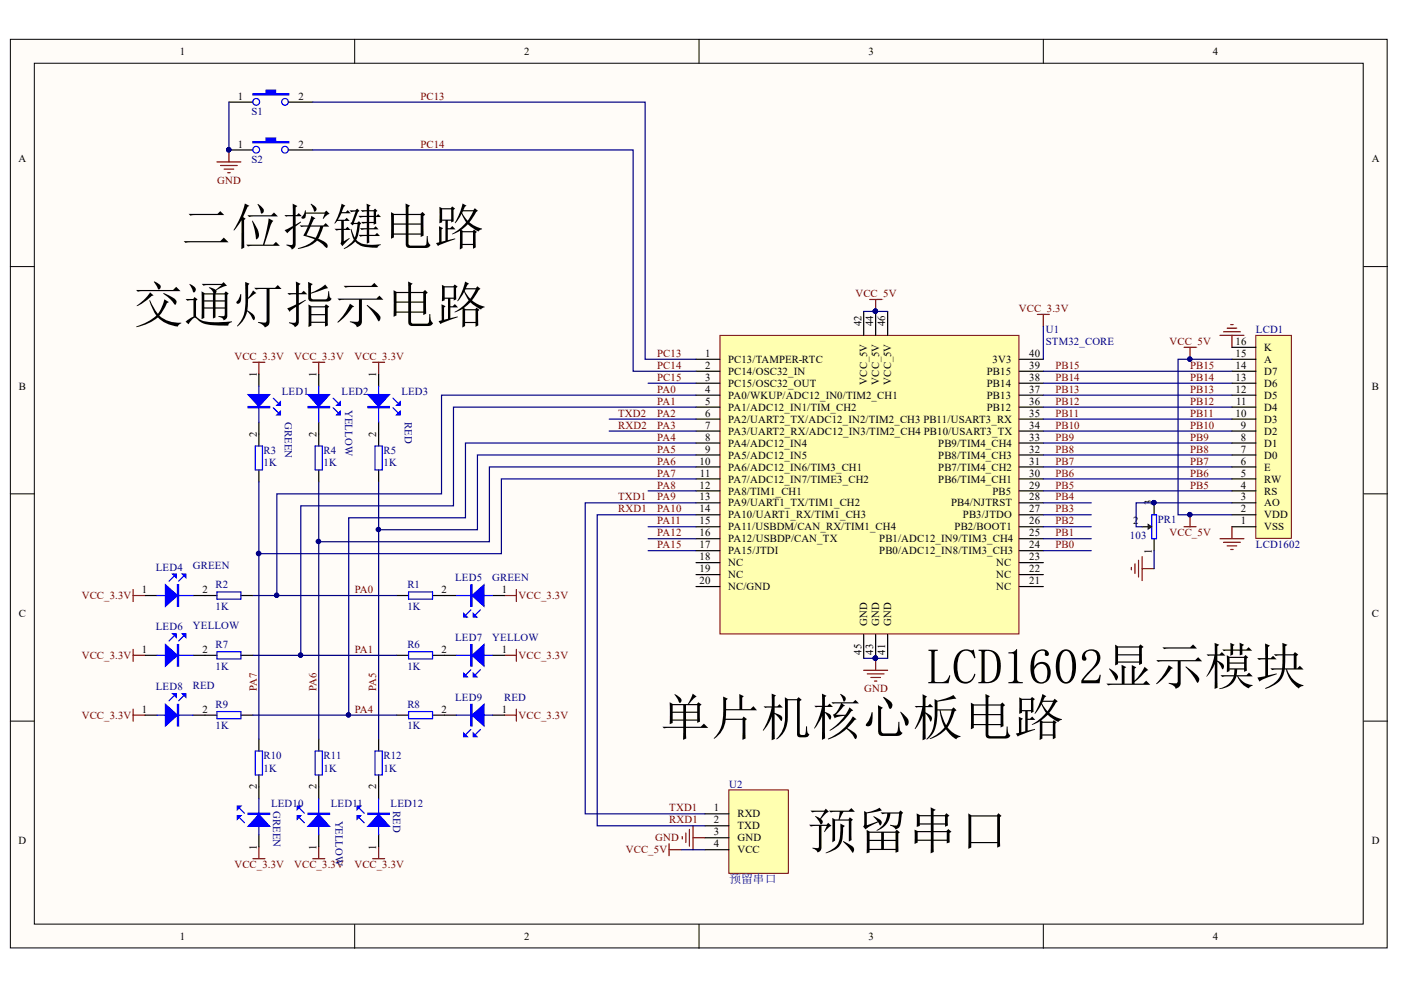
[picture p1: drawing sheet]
<svg xmlns="http://www.w3.org/2000/svg" width="297mm" height="210mm" viewBox="0 0 297 210" stroke-linecap="round" stroke-linejoin="round" font-family="sans-serif">
<g fill="#fffcf8" stroke="#000" stroke-width=".21">
<path d="M2.2 8.3h291.9v192.7h-291.9z"/>
<path d="M7.3 13.4h281.7v182.5h-281.7z"/>
</g>
<path d="M75.2 8.3v5.1M148.2 8.3v5.1M221.2 8.3v5.1M2.2 56.5h5.1M289.1 56.5h5.1M2.2 104.7h5.1M289.1 104.7h5.1M2.2 152.9h5.1M289.1 152.9h5.1M75.2 196v5.1M148.2 196v5.1M221.2 196v5.1" fill="none" stroke="#000" stroke-width=".21"/>
<path d="M184.4 63.5h2.5M185.7 63.5v2.5M219.9 66.7h2.6M221.2 66.7v2.5M185.7 139.6v2.5M183.1 142.1h5.1M183.9 142.9h3.5M184.6 143.6h2.1M185.4 144.4h.5" fill="none" stroke="#800000" stroke-width=".25"/>
<g fill="#000080" stroke="#000080" stroke-width=".21">
<circle cx="185.6" cy="66" r=".46"/>
<circle cx="185.6" cy="139.5" r=".47"/>
</g>
<path d="M152.6 71.1h63.4v63.3h-63.4z" fill="#ffffb0" stroke="#800000" stroke-width=".21"/>
<g fill="none" stroke="#000" stroke-width=".25">
<path d="M48.5 21.7h5.1M147.6 76.2h5M147.6 78.7h5M183.1 66v5.1M185.7 66v5.1M188.2 66v5.1M216.1 76.2h5.1M216.1 78.7h5.1M147.6 81.3h5M147.6 83.8h5M147.6 86.3h5M147.6 88.9h5"/>
<path d="M147.6 91.4h5M147.6 93.9h5M147.6 96.5h5M147.6 99h5M216.1 81.3h5.1M216.1 83.8h5.1M216.1 86.3h5.1M216.1 88.9h5.1M216.1 91.4h5.1M216.1 93.9h5.1M216.1 96.5h5.1M216.1 99h5.1"/>
<path d="M147.6 101.5h5M147.6 116.8h5M147.6 114.2h5M147.6 111.7h5M147.6 104.1h5M147.6 106.6h5M147.6 109.1h5M147.6 119.3h5M216.1 101.5h5.1M216.1 116.8h5.1M216.1 114.2h5.1M216.1 111.7h5.1"/>
<path d="M216.1 104.1h5.1M216.1 106.6h5.1M216.1 109.1h5.1M216.1 119.3h5.1M147.6 121.8h5M147.6 124.4h5M183.1 134.5v5.1M185.7 134.5v5.1M188.2 134.5v5.1M216.1 121.8h5.1M216.1 124.4h5.1"/>
</g>
<g fill="#000080" stroke="#000080" stroke-width=".21">
<circle cx="185.6" cy="139.5" r=".47"/>
<circle cx="185.6" cy="66" r=".46"/>
<circle cx="48.5" cy="31.7" r=".46"/>
</g>
<path d="M46 34.3h5.1M46.8 35.1h3.5M47.5 35.9h2.1M48.3 36.6h.5M48.5 31.8v2.5" fill="none" stroke="#800000" stroke-width=".25"/>
<path d="M53.6 19.9h2.8v-.8h2v.8h2.8v.2h-7.6z" fill-rule="evenodd" fill="#00f"/>
<g fill="none" stroke="#00f" stroke-width=".25">
<path d="M53.6 19.9h2.8v-.8h2v.8h2.8v.2h-7.6z"/>
<circle cx="54.3" cy="21.6" r=".72"/>
<circle cx="60.4" cy="21.6" r=".71"/>
</g>
<path d="M48.5 31.8h5.1M61.2 21.7h5.1" fill="none" stroke="#000" stroke-width=".25"/>
<circle cx="48.5" cy="31.7" r=".46" fill="#000080" stroke="#000080" stroke-width=".21"/>
<path d="M53.6 30h2.8v-.7h2v.7h2.8v.3h-7.6z" fill-rule="evenodd" fill="#00f"/>
<g fill="none" stroke="#00f" stroke-width=".25">
<path d="M53.6 30h2.8v-.7h2v.7h2.8v.3h-7.6z"/>
<circle cx="54.3" cy="31.7" r=".72"/>
<circle cx="60.4" cy="31.7" r=".71"/>
</g>
<path d="M61.2 31.8h5.1" fill="none" stroke="#000" stroke-width=".25"/>
<circle cx="48.5" cy="31.7" r=".46" fill="#000080" stroke="#000080" stroke-width=".21"/>
<path d="M141.9 178.9v2.5M144.6 177.4v.5M145.4 176.6v2M146.2 175.8v3.6M146.9 175.1v5.1M146.9 177.6h2.6M141.9 180.2h2.5" fill="none" stroke="#800000" stroke-width=".25"/>
<path d="M154.5 167.5h12.6v17.7h-12.6z" fill="#ffffb0" stroke="#800000" stroke-width=".21"/>
<path d="M30.8 126.3h2.5M40.9 126.3h2.6M149.5 172.6h5.1M149.5 175.1h5.1M149.5 177.6h5.1M149.5 180.2h5.1" fill="none" stroke="#000" stroke-width=".25"/>
<g fill="none" stroke="#800000" stroke-width=".25">
<path d="M53.6 76.8h2.6M54.9 76.8v2.5M66.3 76.8h2.6M67.6 76.8v2.5M79 76.8h2.5M80.3 76.8v2.5M28.2 125v2.5M28.2 137.7v2.5M28.2 138.9h2.6M28.2 126.3h2.6M106.9 138.9h2.6M106.9 126.3h2.6"/>
<path d="M109.5 125v2.5M109.5 137.7v2.5M28.2 150.4v2.5M28.2 151.6h2.6M106.9 151.6h2.6M109.5 150.4v2.5M54.9 179.5v2.6M67.6 179.5v2.6M80.3 179.5v2.6M53.6 182.1h2.6M66.3 182.1h2.6M79 182.1h2.5"/>
</g>
<path d="M33.3 126.3h7.6M36.9 122.2l-1.1 1M38.9 122.2l-1 1" fill="none" stroke="#00f" stroke-width=".25"/>
<path d="M35.1 124l2.5 2.3-2.5 2.2z" fill="#00f"/>
<path d="M35.1 124l2.5 2.3-2.5 2.2zM37.6 124h.3v4.5h-.3zM37.7 124v4.5" fill="none" stroke="#00f" stroke-width=".25"/>
<path d="M38.6 121.7h.8v.8z" fill="#00f"/>
<path d="M38.6 121.7h.8v.8z" fill="none" stroke="#00f" stroke-width=".25"/>
<path d="M36.6 121.7h.8v.8z" fill="#00f"/>
<path d="M54.9 81.9v7.6M57.9 86.4l1 1.1M57.9 84.4l1 1M36.6 121.7h.8v.8z" fill="none" stroke="#00f" stroke-width=".25"/>
<path d="M54.9 79.3v2.6M54.9 89.5v2.5" fill="none" stroke="#000" stroke-width=".25"/>
<path d="M52.6 83.7h4.6l-2.3 2.5z" fill="#00f"/>
<path d="M52.6 83.7h4.6l-2.3 2.5zM52.6 86.2h4.6v.2h-4.6zM52.6 86.3h4.6" fill="none" stroke="#00f" stroke-width=".25"/>
<path d="M58.7 88l.8-.8v.8z" fill="#00f"/>
<path d="M58.7 88l.8-.8v.8z" fill="none" stroke="#00f" stroke-width=".25"/>
<path d="M58.7 85.9l.8-.7v.7z" fill="#00f"/>
<path d="M58.7 85.9l.8-.7v.7zM96.8 126.3h7.6M99.8 129.3l-1 1M101.9 129.3l-1.1 1" fill="none" stroke="#00f" stroke-width=".25"/>
<path d="M94.2 126.3h2.6M104.4 126.3h2.5" fill="none" stroke="#000" stroke-width=".25"/>
<path d="M100.1 126.3l2.5-2.3v4.5z" fill="#00f"/>
<path d="M99.8 124h.3v4.5h-.3zM100 124v4.5M100.1 126.3l2.5-2.3v4.5z" fill="none" stroke="#00f" stroke-width=".25"/>
<path d="M98.3 130.1l.8 .7h-.8z" fill="#00f"/>
<path d="M98.3 130.1l.8 .7h-.8z" fill="none" stroke="#00f" stroke-width=".25"/>
<path d="M100.3 130.1l.8 .7h-.8z" fill="#00f"/>
<path d="M100.3 130.1l.8 .7h-.8zM50.8 171.4l1 1M50.8 173.4l1 1.1M54.9 169.4v7.6" fill="none" stroke="#00f" stroke-width=".25"/>
<path d="M54.9 166.8v2.6M54.9 177v2.5" fill="none" stroke="#000" stroke-width=".25"/>
<path d="M54.9 172.7l2.3 2.5h-4.6z" fill="#00f"/>
<path d="M52.6 172.4h4.6v.3h-4.6zM52.6 172.6h4.6M54.9 172.7l2.3 2.5h-4.6z" fill="none" stroke="#00f" stroke-width=".25"/>
<path d="M50.3 170.9h.8l-.8 .8z" fill="#00f"/>
<path d="M50.3 170.9h.8l-.8 .8z" fill="none" stroke="#00f" stroke-width=".25"/>
<path d="M50.3 172.9h.8l-.8 .8z" fill="#00f"/>
<path d="M33.3 138.9h7.6M36.9 134.9l-1.1 1M38.9 134.9l-1 1M50.3 172.9h.8l-.8 .8z" fill="none" stroke="#00f" stroke-width=".25"/>
<path d="M30.8 138.9h2.5M40.9 138.9h2.6" fill="none" stroke="#000" stroke-width=".25"/>
<path d="M35.1 136.7l2.5 2.2-2.5 2.3z" fill="#00f"/>
<path d="M35.1 136.7l2.5 2.2-2.5 2.3zM37.6 136.7h.3v4.5h-.3zM37.7 136.7v4.5" fill="none" stroke="#00f" stroke-width=".25"/>
<path d="M38.6 134.4h.8v.7z" fill="#00f"/>
<path d="M38.6 134.4h.8v.7z" fill="none" stroke="#00f" stroke-width=".25"/>
<path d="M36.6 134.4h.8v.7z" fill="#00f"/>
<path d="M36.6 134.4h.8v.7zM63.5 171.4l1 1M63.5 173.4l1 1.1M67.6 169.4v7.6" fill="none" stroke="#00f" stroke-width=".25"/>
<path d="M67.6 166.8v2.6M67.6 177v2.5" fill="none" stroke="#000" stroke-width=".25"/>
<path d="M67.6 172.7l2.3 2.5h-4.6z" fill="#00f"/>
<path d="M65.3 172.4h4.6v.3h-4.6zM65.3 172.6h4.6M67.6 172.7l2.3 2.5h-4.6z" fill="none" stroke="#00f" stroke-width=".25"/>
<path d="M63 170.9h.8l-.8 .8z" fill="#00f"/>
<path d="M63 170.9h.8l-.8 .8z" fill="none" stroke="#00f" stroke-width=".25"/>
<path d="M63 172.9h.8l-.8 .8z" fill="#00f"/>
<path d="M96.8 138.9h7.6M99.8 142l-1 1M101.9 142l-1.1 1M63 172.9h.8l-.8 .8z" fill="none" stroke="#00f" stroke-width=".25"/>
<path d="M94.2 138.9h2.6M104.4 138.9h2.5" fill="none" stroke="#000" stroke-width=".25"/>
<path d="M100.1 138.9l2.5-2.2v4.5z" fill="#00f"/>
<path d="M99.8 136.7h.3v4.5h-.3zM100 136.7v4.5M100.1 138.9l2.5-2.2v4.5z" fill="none" stroke="#00f" stroke-width=".25"/>
<path d="M98.3 142.8l.8 .7h-.8z" fill="#00f"/>
<path d="M98.3 142.8l.8 .7h-.8z" fill="none" stroke="#00f" stroke-width=".25"/>
<path d="M100.3 142.8l.8 .7h-.8z" fill="#00f"/>
<path d="M67.6 81.9v7.6M70.6 86.4l1 1.1M70.6 84.4l1 1M100.3 142.8l.8 .7h-.8z" fill="none" stroke="#00f" stroke-width=".25"/>
<path d="M67.6 79.3v2.6M67.6 89.5v2.5" fill="none" stroke="#000" stroke-width=".25"/>
<path d="M65.3 83.7h4.6l-2.3 2.5z" fill="#00f"/>
<path d="M65.3 83.7h4.6l-2.3 2.5zM65.3 86.2h4.6v.2h-4.6zM65.3 86.3h4.6" fill="none" stroke="#00f" stroke-width=".25"/>
<path d="M71.4 88l.8-.8v.8z" fill="#00f"/>
<path d="M71.4 88l.8-.8v.8z" fill="none" stroke="#00f" stroke-width=".25"/>
<path d="M71.4 85.9l.8-.7v.7z" fill="#00f"/>
<path d="M71.4 85.9l.8-.7v.7zM33.3 151.6h7.6M36.9 147.6l-1.1 1M38.9 147.6l-1 1" fill="none" stroke="#00f" stroke-width=".25"/>
<path d="M30.8 151.6h2.5M40.9 151.6h2.6" fill="none" stroke="#000" stroke-width=".25"/>
<path d="M35.1 149.3l2.5 2.3-2.5 2.3z" fill="#00f"/>
<path d="M35.1 149.3l2.5 2.3-2.5 2.3zM37.6 149.3h.3v4.6h-.3zM37.7 149.3v4.6" fill="none" stroke="#00f" stroke-width=".25"/>
<path d="M38.6 147.1h.8v.7z" fill="#00f"/>
<path d="M38.6 147.1h.8v.7z" fill="none" stroke="#00f" stroke-width=".25"/>
<path d="M36.6 147.1h.8v.7z" fill="#00f"/>
<path d="M36.6 147.1h.8v.7zM76.2 171.4l1 1M76.2 173.4l1 1.1M80.3 169.4v7.6" fill="none" stroke="#00f" stroke-width=".25"/>
<path d="M80.3 166.8v2.6M80.3 177v2.5" fill="none" stroke="#000" stroke-width=".25"/>
<path d="M80.3 172.7l2.3 2.5h-4.6z" fill="#00f"/>
<path d="M78 172.4h4.6v.3h-4.6zM78 172.6h4.6M80.3 172.7l2.3 2.5h-4.6z" fill="none" stroke="#00f" stroke-width=".25"/>
<path d="M75.7 170.9h.8l-.8 .8z" fill="#00f"/>
<path d="M75.7 170.9h.8l-.8 .8z" fill="none" stroke="#00f" stroke-width=".25"/>
<path d="M75.7 172.9h.8l-.8 .8z" fill="#00f"/>
<path d="M96.8 151.6h7.6M99.8 154.7l-1 1M101.9 154.7l-1.1 1M75.7 172.9h.8l-.8 .8z" fill="none" stroke="#00f" stroke-width=".25"/>
<path d="M94.2 151.6h2.6M104.4 151.6h2.5" fill="none" stroke="#000" stroke-width=".25"/>
<path d="M100.1 151.6l2.5-2.3v4.6z" fill="#00f"/>
<path d="M99.8 149.3h.3v4.6h-.3zM100 149.3v4.6M100.1 151.6l2.5-2.3v4.6z" fill="none" stroke="#00f" stroke-width=".25"/>
<path d="M98.3 155.4l.8 .8h-.8z" fill="#00f"/>
<path d="M98.3 155.4l.8 .8h-.8z" fill="none" stroke="#00f" stroke-width=".25"/>
<path d="M100.3 155.4l.8 .8h-.8z" fill="#00f"/>
<path d="M80.3 81.9v7.6M83.3 86.4l1 1.1M83.3 84.4l1 1M100.3 155.4l.8 .8h-.8z" fill="none" stroke="#00f" stroke-width=".25"/>
<path d="M80.3 79.3v2.6M80.3 89.5v2.5" fill="none" stroke="#000" stroke-width=".25"/>
<path d="M78 83.7h4.6l-2.3 2.5z" fill="#00f"/>
<path d="M78 83.7h4.6l-2.3 2.5zM78 86.2h4.6v.2h-4.6zM78 86.3h4.6" fill="none" stroke="#00f" stroke-width=".25"/>
<path d="M84.1 88l.7-.8v.8z" fill="#00f"/>
<path d="M84.1 88l.7-.8v.8z" fill="none" stroke="#00f" stroke-width=".25"/>
<path d="M84.1 85.9l.7-.7v.7z" fill="#00f"/>
<g fill="none" stroke="#00f" stroke-width=".25">
<path d="M54.1 94.6h1.5v5h-1.5zM66.8 94.6h1.5v5h-1.5zM79.5 94.6h1.5v5h-1.5zM84.1 85.9l.7-.7v.7zM46 125.5h5.1v1.5h-5.1zM46 138.2h5.1v1.5h-5.1zM86.6 125.5h5.1v1.5h-5.1zM86.6 138.2h5.1v1.5h-5.1zM46 150.9h5.1v1.5h-5.1zM54.1 159.2h1.5v5.1h-1.5zM66.8 159.2h1.5v5.1h-1.5zM79.5 159.2h1.5v5.1h-1.5z"/>
<path d="M86.6 150.9h5.1v1.5h-5.1z"/>
</g>
<g fill="none" stroke="#000" stroke-width=".25">
<path d="M54.9 92v2.6M54.9 99.6v2.6M67.6 92v2.6M67.6 99.6v2.6M80.3 92v2.6M80.3 99.6v2.6M43.5 126.3h2.5M43.5 138.9h2.5M51.1 126.3h2.5M51.1 138.9h2.5M84.1 126.3h2.5M84.1 138.9h2.5"/>
<path d="M91.7 126.3h2.5M91.7 138.9h2.5M43.5 151.6h2.5M51.1 151.6h2.5M54.9 156.7v2.5M67.6 156.7v2.5M80.3 156.7v2.5M84.1 151.6h2.5M91.7 151.6h2.5M54.9 164.3v2.5M67.6 164.3v2.5M80.3 164.3v2.5"/>
</g>
<g fill="none" stroke="#000080" stroke-width=".25">
<path d="M48.5 21.7v10.1M66.3 31.8h67.9v46.9h13.4M66.3 21.7h70.5v54.5h10.8M183.1 66h5.1M221.2 78.7h40M221.2 69.2v7M129.2 91.4h18.4M129.2 88.9h18.4M137.4 81.3h10.2M147.6 83.8h-54v20.9h-34.9v21.6M147.6 86.3h-51.5v20.9h-32.3v31.7M147.6 93.9h-48.9v15.9h-24.8v41.8"/>
<path d="M147.6 96.5h-46.4v15.8h-20.9M147.6 99h-43.8v15.9h-36.2M221.2 96.5h40M221.2 93.9h40M221.2 91.4h40M221.2 88.9h40M221.2 86.3h40M221.2 83.8h40M221.2 81.3h40M221.2 99h40M54.9 102.2v54.5M67.6 102.2v54.5"/>
<path d="M80.3 102.2v54.5M137.4 116.8h10.2M137.4 114.2h10.2M137.4 111.7h10.2M137.4 104.1h10.2M147.6 101.5h-41.3v15.9h-51.4M147.6 106.6h-23.5v66h25.4M147.6 109.1h-21v66h22.9M221.2 116.8h10.2M221.2 114.2h10.2M221.2 111.7h10.2M221.2 109.1h10.2"/>
<path d="M221.2 106.6h10.2M221.2 104.1h40M221.2 101.5h40M53.6 138.9h30.5M53.6 126.3h30.5M183.1 139.6h5.1M53.6 151.6h30.5M144.4 180.2h5.1"/>
</g>
<g fill="#000080" stroke="#000080" stroke-width=".21">
<circle cx="185.6" cy="139.5" r=".47"/>
<circle cx="185.6" cy="66" r=".46"/>
<circle cx="48.5" cy="31.7" r=".46"/>
<circle cx="54.8" cy="117.4" r=".47"/>
<circle cx="67.5" cy="114.8" r=".46"/>
<circle cx="80.2" cy="112.3" r=".46"/>
<circle cx="73.9" cy="151.6" r=".46"/>
<circle cx="63.7" cy="138.9" r=".46"/>
<circle cx="58.6" cy="126.2" r=".46"/>
<circle cx="252.3" cy="76.1" r=".46"/>
<circle cx="252.3" cy="109.1" r=".46"/>
</g>
<g fill="none" stroke="#800000" stroke-width=".25">
<path d="M251 73.6h2.6M252.3 73.6v2.6M258.7 71.1h5M259.4 70.3h3.6M260.2 69.6h2M260.9 68.8h.6M261.2 71.1v2.5M240.6 119.5v2.1M241.4 118.8v3.5M242.2 118v5.1M251 111.7h2.6M252.3 109.1v2.6"/>
<path d="M258.7 114.2h5M259.4 115h3.6M260.2 115.7h2M260.9 116.5h.6M261.2 111.7v2.5M239.9 120.3v.5M242.2 120.6h2.5"/>
</g>
<path d="M266.3 71.1h7.5v43h-7.5z" fill="#ffffb0" stroke="#800000" stroke-width=".21"/>
<g fill="none" stroke="#000" stroke-width=".25">
<path d="M261.2 78.7h5.1M261.2 76.2h5.1M261.2 73.6h5.1M261.2 99h5.1M261.2 96.5h5.1M261.2 93.9h5.1M261.2 91.4h5.1M261.2 88.9h5.1M261.2 86.3h5.1M261.2 83.8h5.1M261.2 81.3h5.1M242.2 111.7h1.2"/>
<path d="M244.7 106.6v2.5M244.7 114.2v2.6M261.2 111.7h5.1M261.2 106.6h5.1M261.2 104.1h5.1M261.2 101.5h5.1M261.2 109.1h5.1"/>
</g>
<circle cx="244.6" cy="106.6" r=".46" fill="#000080" stroke="#000080" stroke-width=".21"/>
<path d="M244.2 109.1h1v5.1h-1z" fill="none" stroke="#00f" stroke-width=".25"/>
<path d="M243.4 111.2l.8 .5-.8 .5z" fill="#183e00"/>
<path d="M243.4 111.2l.8 .5-.8 .5z" fill="none" stroke="#001b31" stroke-width=".21"/>
<g fill="#000080" stroke="#000080" stroke-width=".21">
<circle cx="244.6" cy="106.6" r=".46"/>
<circle cx="252.3" cy="109.1" r=".46"/>
<circle cx="252.3" cy="76.1" r=".46"/>
</g>
<path d="M261.2 76.2h-11.4v32.9h11.4M244.7 116.8v3.8M261.2 106.6h-20.3v5.1h1.3" fill="none" stroke="#000080" stroke-width=".25"/>
<g font-size="10.6">
<text x="38.4" y="51.8">二位按键电路</text>
<text x="28.2" y="68.4">交通灯指示电路</text>
<text x="196.5" y="145">LCD1602显示模块</text>
<text x="139.9" y="155.8">单片机核心板电路</text>
<text x="171" y="179.9">预留串口</text>
</g>
<text font-size="2.5" fill="#000080" x="154.6" y="187.2">预留串口</text>
<g font-size="2.3">
<text x="38.1" y="11.6">1</text>
<text x="111.1" y="11.6">2</text>
<text x="184.1" y="11.6">3</text>
<text x="257.2" y="11.6">4</text>
<text x="50.5" y="21.2">1</text>
<text x="63.3" y="21.2">2</text>
<text x="3.9" y="34.4">A</text>
<text x="50.5" y="31.3">1</text>
<text x="63.3" y="31.3">2</text>
<text x="290.9" y="34.4">A</text>
<text x="182.6" y="69.1" transform="rotate(-90 182.6 69.1)">42</text>
<text x="185.2" y="69.1" transform="rotate(-90 185.2 69.1)">44</text>
<text x="187.7" y="69.1" transform="rotate(-90 187.7 69.1)">46</text>
<text x="149.5" y="75.7">1</text>
<text x="154.4" y="77">PC13/TAMPER-RTC</text>
<text x="210.4" y="77">3V3</text>
<text x="218.2" y="75.7">40</text>
<text x="262" y="75.7">15</text>
<text x="262" y="73.2">16</text>
<text x="268.1" y="77">A</text>
<text x="268.1" y="74.5">K</text>
<text x="4" y="82.6">B</text>
<text x="54.4" y="79.9" transform="rotate(-90 54.4 79.9)">1</text>
<text x="67.1" y="79.9" transform="rotate(-90 67.1 79.9)">1</text>
<text x="79.8" y="79.9" transform="rotate(-90 79.8 79.9)">1</text>
<text x="149.5" y="78.3">2</text>
<text x="149.5" y="80.8">3</text>
<text x="149.5" y="83.3">4</text>
<text x="154.4" y="79.5">PC14/OSC32_IN</text>
<text x="154.4" y="82.1">PC15/OSC32_OUT</text>
<text x="183.9" y="81.5" transform="rotate(-90 183.9 81.5)">VCC_5V</text>
<text x="186.4" y="81.5" transform="rotate(-90 186.4 81.5)">VCC_5V</text>
<text x="189" y="81.5" transform="rotate(-90 189 81.5)">VCC_5V</text>
<text x="209.2" y="82.1">PB14</text>
<text x="209.2" y="79.5">PB15</text>
<text x="218.2" y="83.3">37</text>
<text x="218.2" y="80.8">38</text>
<text x="218.2" y="78.3">39</text>
<text x="262" y="83.3">12</text>
<text x="262" y="80.8">13</text>
<text x="262" y="78.3">14</text>
<text x="268.1" y="82.1">D6</text>
<text x="268.1" y="79.5">D7</text>
<text x="290.9" y="82.6">B</text>
<text x="149.5" y="85.9">5</text>
<text x="149.5" y="88.4">6</text>
<text x="154.4" y="84.6">PA0/WKUP/ADC12_IN0/TIM2_CH1</text>
<text x="154.4" y="87.1">PA1/ADC12_IN1/TIM_CH2</text>
<text x="154.4" y="89.7">PA2/UART2_TX/ADC12_IN2/TIM2_CH3 PB11/USART3_RX</text>
<text x="209.2" y="87.1">PB12</text>
<text x="209.2" y="84.6">PB13</text>
<text x="218.2" y="88.4">35</text>
<text x="218.2" y="85.9">36</text>
<text x="262" y="88.4">10</text>
<text x="262.1" y="85.9">11</text>
<text x="268.1" y="89.7">D3</text>
<text x="268.1" y="87.1">D4</text>
<text x="268.1" y="84.6">D5</text>
<text x="54.4" y="92.7" transform="rotate(-90 54.4 92.7)">2</text>
<text x="67.1" y="92.7" transform="rotate(-90 67.1 92.7)">2</text>
<text x="79.8" y="92.7" transform="rotate(-90 79.8 92.7)">2</text>
<text x="149.5" y="90.9">7</text>
<text x="149.5" y="93.4">8</text>
<text x="149.5" y="96">9</text>
<text x="154.4" y="92.2">PA3/UART2_RX/ADC12_IN3/TIM2_CH4 PB10/USART3_TX</text>
<text x="154.4" y="94.7">PA4/ADC12_IN4</text>
<text x="198.9" y="94.7">PB9/TIM4_CH4</text>
<text x="218.2" y="90.9">34</text>
<text x="218.2" y="96">32</text>
<text x="218.2" y="93.4">33</text>
<text x="263.1" y="96">7</text>
<text x="263.1" y="93.4">8</text>
<text x="263.1" y="90.9">9</text>
<text x="268.1" y="94.7">D1</text>
<text x="268.1" y="92.2">D2</text>
<text x="148.3" y="98.5">10</text>
<text x="148.4" y="101">11</text>
<text x="154.4" y="97.2">PA5/ADC12_IN5</text>
<text x="154.4" y="99.8">PA6/ADC12_IN6/TIM3_CH1</text>
<text x="198.9" y="99.8">PB7/TIM4_CH2</text>
<text x="198.9" y="97.2">PB8/TIM4_CH3</text>
<text x="218.2" y="101">30</text>
<text x="218.2" y="98.5">31</text>
<text x="263.1" y="101">5</text>
<text x="263.1" y="98.5">6</text>
<text x="268.1" y="99.8">E</text>
<text x="268.1" y="97.2">D0</text>
<text x="148.3" y="103.6">12</text>
<text x="148.3" y="106.1">13</text>
<text x="154.4" y="102.3">PA7/ADC12_IN7/TIME3_CH2</text>
<text x="154.4" y="104.8">PA8/TIM1_CH1</text>
<text x="154.4" y="107.4">PA9/UART1_TX/TIM1_CH2</text>
<text x="198.9" y="102.3">PB6/TIM4_CH1</text>
<text x="201.6" y="107.4">PB4/NJTRST</text>
<text x="210.4" y="104.8">PB5</text>
<text x="218.2" y="106.1">28</text>
<text x="218.2" y="103.6">29</text>
<text x="244.2" y="107.1" transform="rotate(-90 244.2 107.1)">3</text>
<text x="263.1" y="106.1">3</text>
<text x="263.1" y="103.6">4</text>
<text x="268.1" y="107.4">AO</text>
<text x="268.1" y="104.8">RS</text>
<text x="268.1" y="102.3">RW</text>
<text x="148.3" y="108.6">14</text>
<text x="148.3" y="111.2">15</text>
<text x="148.3" y="113.7">16</text>
<text x="154.4" y="109.9">PA10/UART1_RX/TIM1_CH3</text>
<text x="154.4" y="112.4">PA11/USBDM/CAN_RX/TIM1_CH4</text>
<text x="202.4" y="112.4">PB2/BOOT1</text>
<text x="204.2" y="109.9">PB3/JTDO</text>
<text x="218.2" y="113.7">25</text>
<text x="218.2" y="111.2">26</text>
<text x="218.2" y="108.6">27</text>
<text x="240.3" y="111.2">2</text>
<text x="263.1" y="111.2">1</text>
<text x="263.1" y="108.6">2</text>
<text x="268.1" y="112.4">VSS</text>
<text x="268.1" y="109.9">VDD</text>
<text x="148.3" y="116.2">17</text>
<text x="148.3" y="118.8">18</text>
<text x="154.4" y="115">PA12/USBDP/CAN_TX</text>
<text x="154.4" y="117.5">PA15/JTDI</text>
<text x="186.4" y="117.5">PB0/ADC12_IN8/TIM3_CH3</text>
<text x="186.4" y="115">PB1/ADC12_IN9/TIM3_CH4</text>
<text x="218.2" y="116.2">24</text>
<text x="218.2" y="118.8">23</text>
<text x="244.2" y="117.4" transform="rotate(-90 244.2 117.4)">1</text>
<text x="30.1" y="125.8">1</text>
<text x="42.9" y="125.8">2</text>
<text x="93.6" y="125.8">2</text>
<text x="106.4" y="125.8">1</text>
<text x="148.3" y="121.3">19</text>
<text x="148.3" y="123.8">20</text>
<text x="154.4" y="120">NC</text>
<text x="154.4" y="122.6">NC</text>
<text x="154.4" y="125.1">NC/GND</text>
<text x="211.2" y="125.1">NC</text>
<text x="211.2" y="122.6">NC</text>
<text x="211.2" y="120">NC</text>
<text x="218.2" y="123.8">21</text>
<text x="218.2" y="121.3">22</text>
<text x="4" y="130.8">C</text>
<text x="290.9" y="130.8">C</text>
<text x="183.9" y="132.7" transform="rotate(-90 183.9 132.7)">GND</text>
<text x="186.4" y="132.7" transform="rotate(-90 186.4 132.7)">GND</text>
<text x="189" y="132.7" transform="rotate(-90 189 132.7)">GND</text>
<text x="30.1" y="138.4">1</text>
<text x="42.9" y="138.4">2</text>
<text x="93.6" y="138.4">2</text>
<text x="106.4" y="138.4">1</text>
<text x="182.6" y="138.9" transform="rotate(-90 182.6 138.9)">45</text>
<text x="185.2" y="138.9" transform="rotate(-90 185.2 138.9)">43</text>
<text x="187.7" y="138.9" transform="rotate(-90 187.7 138.9)">41</text>
<text x="30.1" y="151.1">1</text>
<text x="42.9" y="151.1">2</text>
<text x="93.6" y="151.1">2</text>
<text x="106.4" y="151.1">1</text>
<text x="54.4" y="167.3" transform="rotate(-90 54.4 167.3)">2</text>
<text x="67.1" y="167.3" transform="rotate(-90 67.1 167.3)">2</text>
<text x="79.8" y="167.3" transform="rotate(-90 79.8 167.3)">2</text>
<text x="151.4" y="172">1</text>
<text x="156.3" y="173.3">RXD</text>
<text x="3.9" y="179">D</text>
<text x="151.4" y="174.6">2</text>
<text x="151.4" y="177.1">3</text>
<text x="151.4" y="179.6">4</text>
<text x="156.3" y="175.8">TXD</text>
<text x="156.3" y="178.4">GND</text>
<text x="290.9" y="179">D</text>
<text x="54.4" y="180.1" transform="rotate(-90 54.4 180.1)">1</text>
<text x="67.1" y="180.1" transform="rotate(-90 67.1 180.1)">1</text>
<text x="79.8" y="180.1" transform="rotate(-90 79.8 180.1)">1</text>
<text x="156.3" y="180.9">VCC</text>
<text x="38.1" y="199.3">1</text>
<text x="111.1" y="199.3">2</text>
<text x="184.1" y="199.3">3</text>
<text x="257.2" y="199.3">4</text>
</g>
<g font-size="2.3" fill="#800000">
<text x="89.2" y="21.2">PC13</text>
<text x="89.2" y="31.3">PC14</text>
<text x="46.1" y="38.9">GND</text>
<text x="181.4" y="63">VCC_5V</text>
<text x="216" y="66.2">VCC_3.3V</text>
<text x="49.7" y="76.3">VCC_3.3V</text>
<text x="62.4" y="76.3">VCC_3.3V</text>
<text x="75.1" y="76.3">VCC_3.3V</text>
<text x="139.4" y="75.7">PC13</text>
<text x="247.9" y="73.2">VCC_5V</text>
<text x="139.4" y="83.3">PA0</text>
<text x="139.4" y="78.3">PC14</text>
<text x="139.4" y="80.8">PC15</text>
<text x="223.8" y="83.3">PB13</text>
<text x="223.8" y="80.8">PB14</text>
<text x="223.8" y="78.3">PB15</text>
<text x="252.3" y="83.3">PB13</text>
<text x="252.3" y="80.8">PB14</text>
<text x="252.3" y="78.3">PB15</text>
<text x="131.1" y="88.4">TXD2</text>
<text x="139.4" y="85.9">PA1</text>
<text x="139.4" y="88.4">PA2</text>
<text x="223.8" y="88.4">PB11</text>
<text x="223.8" y="85.9">PB12</text>
<text x="252.3" y="88.4">PB11</text>
<text x="252.3" y="85.9">PB12</text>
<text x="131.1" y="90.9">RXD2</text>
<text x="139.4" y="90.9">PA3</text>
<text x="139.4" y="93.4">PA4</text>
<text x="139.4" y="96">PA5</text>
<text x="223.8" y="96">PB8</text>
<text x="223.8" y="93.4">PB9</text>
<text x="223.8" y="90.9">PB10</text>
<text x="252.3" y="96">PB8</text>
<text x="252.3" y="93.4">PB9</text>
<text x="252.3" y="90.9">PB10</text>
<text x="139.4" y="98.5">PA6</text>
<text x="139.4" y="101">PA7</text>
<text x="223.8" y="101">PB6</text>
<text x="223.8" y="98.5">PB7</text>
<text x="252.3" y="101">PB6</text>
<text x="252.3" y="98.5">PB7</text>
<text x="131.1" y="106.1">TXD1</text>
<text x="139.4" y="103.6">PA8</text>
<text x="139.4" y="106.1">PA9</text>
<text x="223.8" y="106.1">PB4</text>
<text x="223.8" y="103.6">PB5</text>
<text x="252.3" y="103.6">PB5</text>
<text x="131.1" y="108.6">RXD1</text>
<text x="139.4" y="108.6">PA10</text>
<text x="139.4" y="111.2">PA11</text>
<text x="139.4" y="113.7">PA12</text>
<text x="223.8" y="113.7">PB1</text>
<text x="223.8" y="111.2">PB2</text>
<text x="223.8" y="108.6">PB3</text>
<text x="247.9" y="113.7">VCC_5V</text>
<text x="139.4" y="116.2">PA15</text>
<text x="223.8" y="116.2">PB0</text>
<text x="75.2" y="125.8">PA0</text>
<text x="17.3" y="127">VCC_3.3V</text>
<text x="109.9" y="127">VCC_3.3V</text>
<text x="17.3" y="139.7">VCC_3.3V</text>
<text x="75.2" y="138.4">PA1</text>
<text x="109.9" y="139.7">VCC_3.3V</text>
<text x="54.4" y="146.5" transform="rotate(-90 54.4 146.5)">PA7</text>
<text x="67.1" y="146.5" transform="rotate(-90 67.1 146.5)">PA6</text>
<text x="79.8" y="146.5" transform="rotate(-90 79.8 146.5)">PA5</text>
<text x="183.2" y="146.7">GND</text>
<text x="17.3" y="152.4">VCC_3.3V</text>
<text x="75.2" y="151.1">PA4</text>
<text x="109.9" y="152.4">VCC_3.3V</text>
<text x="141.9" y="172">TXD1</text>
<text x="138.9" y="178.4">GND</text>
<text x="141.9" y="174.6">RXD1</text>
<text x="49.7" y="184.1">VCC_3.3V</text>
<text x="62.4" y="184.1">VCC_3.3V</text>
<text x="75.1" y="184.1">VCC_3.3V</text>
<text x="132.7" y="180.9">VCC_5V</text>
</g>
<g font-size="2.3" fill="#000080">
<text x="53.3" y="24.5">S1</text>
<text x="53.3" y="34.6">S2</text>
<text x="221.7" y="70.6">U1</text>
<text x="266.3" y="70.6">LCD1</text>
<text x="221.7" y="73.2">STM32_CORE</text>
<text x="59.7" y="83.7">LED1</text>
<text x="72.4" y="83.7">LED2</text>
<text x="85.1" y="83.7">LED3</text>
<text x="60.4" y="89.5" transform="rotate(90 60.4 89.5)">GREEN</text>
<text x="73.2" y="86.9" transform="rotate(90 73.2 86.9)">YELLOW</text>
<text x="85.9" y="89.5" transform="rotate(90 85.9 89.5)">RED</text>
<text x="55.9" y="96.3">R3</text>
<text x="55.9" y="98.9">1K</text>
<text x="68.6" y="96.3">R4</text>
<text x="68.6" y="98.9">1K</text>
<text x="81.3" y="96.3">R5</text>
<text x="81.3" y="98.9">1K</text>
<text x="245.5" y="110.9">PR1</text>
<text x="239.6" y="114.4">103</text>
<text x="266.3" y="116.2">LCD1602</text>
<text x="33" y="121">LED4</text>
<text x="40.9" y="120.7">GREEN</text>
<text x="45.7" y="124.8">R2</text>
<text x="86.4" y="124.8">R1</text>
<text x="96.5" y="123.2">LED5</text>
<text x="104.4" y="123.2">GREEN</text>
<text x="45.7" y="129.3">1K</text>
<text x="86.4" y="129.3">1K</text>
<text x="33" y="133.6">LED6</text>
<text x="40.9" y="133.4">YELLOW</text>
<text x="45.7" y="137.4">R7</text>
<text x="86.4" y="137.4">R6</text>
<text x="96.5" y="135.9">LED7</text>
<text x="104.4" y="135.9">YELLOW</text>
<text x="45.7" y="142">1K</text>
<text x="86.4" y="142">1K</text>
<text x="33" y="146.3">LED8</text>
<text x="40.9" y="146">RED</text>
<text x="96.5" y="148.6">LED9</text>
<text x="106.9" y="148.6">RED</text>
<text x="45.7" y="150.1">R9</text>
<text x="45.7" y="154.7">1K</text>
<text x="86.4" y="150.1">R8</text>
<text x="86.4" y="154.7">1K</text>
<text x="55.9" y="161">R10</text>
<text x="68.6" y="161">R11</text>
<text x="81.3" y="161">R12</text>
<text x="55.9" y="163.6">1K</text>
<text x="68.6" y="163.6">1K</text>
<text x="81.3" y="163.6">1K</text>
<text x="154.6" y="167">U2</text>
<text x="57.5" y="171.2">LED10</text>
<text x="57.9" y="172" transform="rotate(90 57.9 172)">GREEN</text>
<text x="70.1" y="171.2">LED11</text>
<text x="71.2" y="174" transform="rotate(90 71.2 174)">YELLOW</text>
<text x="82.8" y="171.2">LED12</text>
<text x="83.3" y="172" transform="rotate(90 83.3 172)">RED</text>
</g>
</svg>
